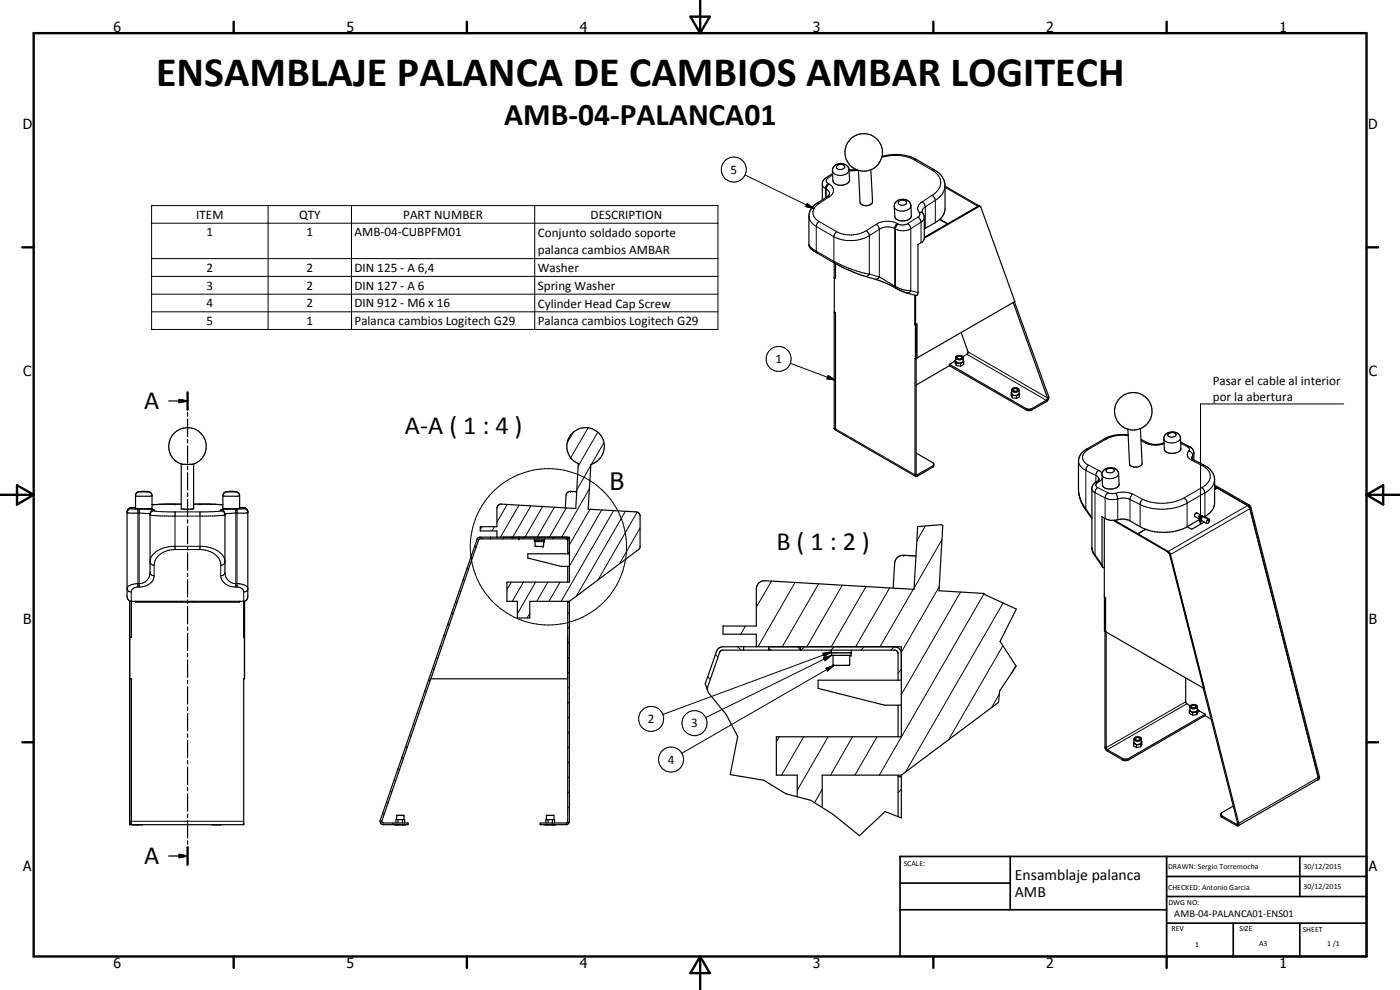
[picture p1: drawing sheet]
<svg xmlns="http://www.w3.org/2000/svg" width="420mm" height="297mm" viewBox="0 0 420 297" stroke-linecap="round" stroke-linejoin="round" font-family="sans-serif">
<g fill="none" stroke="#000" stroke-width=".35">
<path d="M249 58.1l-.6 .8-3.2 2.1a5.1 5.1 0 0 0-2.4 3.5v9.1l.4 .9 .8 .7 6.5 3.8 3.7 1.8 3.9 1.6 6.3 2 5.9 2.8 4.5 1.4M249.8 52.1l-2.3 1.5-.7 1v5.4M250.3 49.8a2.65 2.65 0 0 1 4.5 1.2l.2 3.1a2.97 2.97 0 0 1-5 .3l-.2-3.4zM257 50.9h-2.2M261.4 50.9l.5 9.6a2.1 2.1 0 0 1-1.9 1.2 2.1 2.1 0 0 1-1.9-1l-.5-9.6M264.7 46.9a14.2 14.2 0 0 1 10.4 1l5.3 3.1a5.8 5.8 0 0 1 3.2 4.4v7.7l-.6 1.6-1 1.1M283.6 55.9l10.4 6M250.3 78.9v49.6l.2 .4 .4 .3M250.7 79.1v4.5l-.3-.2M269.1 60.4l1.1-.5h1.7a2.03 2.03 0 0 1 1.5 1.8l.1 2.9a2.33 2.33 0 0 1-3 1.7 1.97 1.97 0 0 1-1.9-1.4l-.2-3.2zM276.7 63.5l.7 1.6v6.4l-.7 1.1-1.2 .8v14.4l-.3 .8h-.4M282 65.8l-4.6 2.9"/>
<path d="M293.5 61.9l-9.1 5.3-2.4-1.4M293.5 61.9l-16.1 9.3M294 61.9l.3 .2 10.3 28.4-29.4 16.9M294 61.9h-.5M294.1 61.9l-16.7 9.6M250.3 93.6h.1M250.4 93.6l.3 .2v35l.2 .4M274.6 88.6l.1 8.9M274.7 97.5h.1M274.8 97.5l.4-.3v10.2M274.8 88.6l-.1 19.1M288.4 99.8l2.1 5.8-.3 .7-1.2 .7"/>
<path d="M304.1 90.7l10.3 28.8-.3 .5-4.6 2.7h-1.4l-23.2-13.4M304.4 90.6l10.3 28.4v.6l-.5 .8-4.7 2.7h-1.4l-23.2-13.4M53.8 119.8l2.5 .5-2.5 .5zM56.3 117.7v5.2M274.7 107.7l-.1-.1v35l.3 .4 5.3-3.1-.1-1-5.2-3M274.9 107.5v34.7l.2 .3M275.1 107.4l-.4 .3M275.1 107.4h.1M284.9 109.3v.4M284.9 109.7l-10 5.8M286.7 108.3l-1.8 1M286.7 108.1l.4 .7 .5 .2"/>
<path d="M286.7 108.1v.9l.3 .6M286.8 107.3v1.1l.2 .4M286.8 108.1h-.1M286.9 107l.6-.3h1a.62 .62 0 0 1 .5 .9 1.38 1.38 0 0 1-2.2-.3zM287 108.8l.6 .2M287 108.8v.8M287 109.6l1.3 .3M287.2 107.1a.81 .81 0 0 1 .8-.3 .81 .81 0 0 1 .7 .6 .81 .81 0 0 1-.9 .3 .81 .81 0 0 1-.6-.6zM287.6 109l.7 .1M288.3 109.1v.8M288.7 108.8l-1.1 .2M288.7 108.8l-.4 .3"/>
<path d="M289.1 107.3v1l-.4 .5M289.1 108.2l.1 .3M289.2 108.5l-.5 .3M289.2 108.5v.8l-.9 .6M303.5 117.8l.2 .5 .7 .4M303.5 117.8v.9l.3 .7M303.6 117.8h-.1M303.8 118.5l.6 .2M303.8 118.5v.9M303.8 119.4l1.3 .1M304.1 116.7a.85 .85 0 0 1 1.4 .4 .8 .8 0 0 1-.8 .3 .8 .8 0 0 1-.7-.6zM304.4 118.7h.7"/>
<path d="M305.1 118.7v.8M305.5 118.5l.3-.3v-1.2a1.3 1.3 0 0 0-2.2 0v1.1l.2 .4M305.5 118.5l-1.1 .2M305.5 118.5l-.4 .2M305.8 117.1a1.4 1.4 0 0 1-2.2 0M305.8 117.9l.2 .3M306 118.2l-.5 .3M306 118.2v.8l-.9 .5M50.6 120.3h5.7M54.4 139.2v13.5M54.4 139.2h3.7M54.4 139.2a5.6 5.6 0 0 1-2.7-8.6 5.6 5.6 0 0 1 9.1 0 5.6 5.6 0 0 1-2.7 8.6"/>
<path d="M56.3 123.8v1.1M56.3 125.7v5.3M56.3 131.9v1M56.3 133.8v5.2M56.3 139.9v1M58.1 139.2v13.5h-3.7M250.9 129.2l23.9 13.7M280.2 139.4l-.3 .4-4.7 2.7M338.6 130.5a11.2 11.2 0 0 0-7.2 1.2l-6.2 3.7-1.1 1.3-.4 1.3v9.3l.2 1.5 1.2 3 2.6 3.8M342.3 128.6l.5 10.5-.3 .5-1.2 .5h-1.3l-.7-.4-.3-.5-.5-10.4M342.4 131.8l2.3 1.2 1.1 .3h1.7l1.8-.4M349.7 130.4l.5-.4a3.3 3.3 0 0 1 3.3 .1l.7 1 .2 3.4a2.02 2.02 0 0 1-2.2 1.5 2.37 2.37 0 0 1-2.7-1.2l-.2-3.4z"/>
<path d="M354.3 132.6l3.6 2.1 .4 .9v2.4M357.6 137.5l.5 .4 3.2 1.6a5.4 5.4 0 0 1 3.2 4.1v7.3a5 5 0 0 1-2.9 4.1M40.7 152.3h-.9a1.47 1.47 0 0 0-1.7 1.3v25.3a1.55 1.55 0 0 0 .8 1.4M40.9 148l.5-.4 1-.2 2.1 .1 .9 .5 .2 .5v4h-4.9v-4zM44.9 147.6h.1M45 154.2v17.5M54.4 151.3l-8.8 .1M54.4 152.7h.1M56.3 141.8v5.2M56.3 147.9v1.1M56.3 149.9v5.2M56.3 156v1"/>
<path d="M56.3 157.9v5.2M58.1 151.3l8.8 .1M67.3 147.9l.8-.4 2-.1 1 .2 .6 .5 .2 .7v3.7h-5v-3.7zM67.5 154.2v17.5M71.9 152.5h.1M71.9 152.3l1.9 .2 .6 .9v25.8l-.2 .5-.8 .7M73.6 152.4h.1M173 147.6l-.2-.1a3.3 3.3 0 0 0-2.7 .5l-.2 .6-.2 3.8M275.1 142.5h.1M329.8 143.9l-.7 .7a2.45 2.45 0 0 0-1.4 1.7v18.2l.4 1.6 2.8 4M329.8 143.9h.1M331.2 141.1a2.87 2.87 0 0 1 4.5 .8l.2 3.4a2.95 2.95 0 0 1-4 1.3l-.6-.3-.4-.8-.2-3.4z"/>
<path d="M331.4 155.4v23.7l.4 .2v10.2M334.1 156.1l16.5 9.6 .3 .4 10.3 40.4M334.4 156.1l16.2 9.4M343.8 158.8l-2.4 1.4 9.2 5.3M356.3 158a15.5 15.5 0 0 1-14.1 0l-3.1-1.7a5.8 5.8 0 0 0-4.4-.2 5.5 5.5 0 0 1-4-1.1l.2 15.1M360.1 155.8l-3.8 2.2M361.4 156.6l-3.7 2.2-1.4-.8M361.6 155l1.3 .7-.2 .2M361.6 155l-.3 .1M362.7 156a.72 .72 0 0 0-.5 1M362.7 156h.1a.7 .7 0 0 1-.6 1M362.8 156l-3.6-2.1a.75 .75 0 0 0-.6 1.1l3.6 2.1"/>
<path d="M364.5 146.9l.8-.5-.8-.4 9.9 5.7 .7 .7 20.5 80.9v.5l-.2 .2M364.5 145.5l10.3 6 .6 .7 20.6 81-.2 .6-.4 .2M56.3 164v1M56.3 165.9v5.2M56.3 172v1.1M56.3 173.9v5.3M147.2 161.2v.5M149.1 161.2v-1.9h-5v-1.3h5v-5.5l.2-.7 .6-.5 22.9 1.3 .8-13.5a5.6 5.6 0 0 1-2.1-8.8 5.6 5.6 0 0 1 9 .6 5.6 5.6 0 0 1-3.2 8.5l-.8 13.4 15 1 .6 .8v9.5l-.3 .7-20.9 15.6M150.9 161.2v.5M155.7 161.2v.5M160.3 161.7v.4h3.1v-.4M160.4 162.1v.4h3v-.4"/>
<path d="M160.6 163.8v.1M160.6 162.5v1.3M160.6 163.9h2.5M163.1 163.8v.1M163.1 162.5v1.3M169.9 161.2l.7 .3 .3 .7M170.4 166.2v-4l-.5-.5-26.1 .1-29.2 84.6 .5 .5h7.4v.5h-7.4a1.01 1.01 0 0 1-1-1.3l29.2-84.6 .8-.3h26.8v13.5h-18.8v5.7h3.2v5h3.7v-5h11.9M170.4 169.9v4.8M170.9 166.2h-12.5v1.2l9.9 2.5h2.6M274.9 166.8h-1.8a4.1 4.1 0 0 0-3.9 .6l-.6 1.2-.6 7.8M330.9 170.1l.5 .2M331.5 179.1v10.2l.3 .2"/>
<path d="M350.6 165.5l.6 .9M351.2 166.4l10.2 40-.2 .1M351.2 166.4l20.6 80.6-.3 .8M38.9 180.3v67.1h34.2v-43.7h.3v-23.3M38.9 180.3l.5 .1M38.9 191.2v12.5M39.4 180.4v10.7h-.5M39.4 180.4h33.7M40.7 180.4v.3h31.2v-.3M54.4 180.4v.3M56.3 180v1.1M56.3 181.9v5.3"/>
<path d="M56.3 188v1.1M56.3 190v5.2M56.3 196.1v1M56.3 198v5.2M58.1 180.4v.3M73.1 180.4v10.8l.3-.1M73.4 180.4h-.3M170.4 191.1l-.1 12.6h-41M170.4 180.7h.5M170.4 180.4v66l-.5 .5h-7.8v.5h7.8l.6-.2 .4-.8v-66M223.2 194.1v1M227 194.1v-3.8h-10v-2.5h10v-11.1a2.47 2.47 0 0 1 2.6-2.5l44.7 2.6 1.1-18.8 7-.6 .5 .2-1.1 19.6 13.5 .9v.2l9.7 4.5-4.9 9.6 4.9 7.5-5 7.4-.3 3.4-29.2 21.9"/>
<path d="M230.7 194.1v1M240.2 194.1v1M249.5 195.1v.8h6v-.8M249.5 195.9v.7h5.9v-.7M250 196.6v2.9l.2 .1h4.6l.2-.2v-2.8M268.5 194.1a2 2 0 0 1 2 2M331.6 189.4v34.9l.7 1 4.6 2.7 .7 .2 .9-.1 23.2-13.4M331.8 189.5l29.4 17M332 189.6v34.7l.3 .7 4.8 2.7h1.4l23.2-13.4M38.9 203.7h.5v43.7M56.3 204.1v1M56.3 206v5.2"/>
<path d="M56.3 212.1v1.1M56.3 214v5.3M212.2 206.7l-.5-1.5 3.3-9.8 .5-.8 1.1-.5h53.9v27h-37.5v11.5h6.3v6.5M212.2 206.7l.4 1.2 5.4 6.5 3.4 6.6-2.3 11.4 10.1 1.7 6.6 4.1 3.5 .9M269.5 204.1v-8l-.4-.8-.4-.2h-52l-.7 .6-3.8 11M269.5 211.6v9.5M270.5 204.1h-25v2.4l20 5.1h5M355.8 203.4v7.2l.4 .6 1 .6M356.9 213.2v.8l1 .6M356.9 213.2l.6 .3M357.1 213l-.2 .2M357.5 213.5l.4 .3"/>
<path d="M357.6 211.8a.8 .8 0 0 1 1.3 .4 .8 .8 0 0 1-.8 .3 .8 .8 0 0 1-.6-.6zM357.9 213.8v.8M359.1 214.4l-1.2 .2M359.1 213.6l-1.2 .2M359.1 213.6v.8M359.4 212a1.32 1.32 0 0 0-2.3 0v1.1l.4 .4M359.4 212a1.31 1.31 0 0 1-2.3 .1M359.4 212v1.1l-.3 .5M359.4 212.8l.1 .1M359.5 213.1l.4 .2M359.5 212.9v.8l-.4 .7M359.5 212.9a1.38 1.38 0 0 1-2 .6"/>
<path d="M359.9 213.3l1.8 1M361.1 206.4l10.3 40.9-5-2.8M361.7 214.3v.5M361.7 214.8l1.8 1M56.3 220.2v1M56.3 222.1v5.2M56.3 228.2v1M56.3 230.1v5.3M56.3 236.2v1.1M56.3 238.2v5.2M239.3 239.1l4 1 3.4 2.2M269.5 232.6v12.4"/>
<path d="M269.5 233h1M270.5 232.6h-23.8v9.7M270.5 232.6v12.8l-4.9-1.9-7.7 7.2-7.8-6.3-3.4-2.1M340.2 222.9v.9l.9 .5M340.2 222.9l.4 .3M340.3 221.8a1.4 1.4 0 0 0 2.2 .1M340.3 222.7l-.1 .2M340.6 223.2l-.3-.3v-1.2a1.4 1.4 0 0 1 2.2-.2v1.3l-.2 .5M340.6 223.2l1.1 .2M340.6 223.2l.5 .3M340.7 221.6a.78 .78 0 0 1 .8-.3 .78 .78 0 0 1 .6 .6 .85 .85 0 0 1-1.4-.3zM341.1 223.5v.8"/>
<path d="M341.7 223.4l-.6 .1M342.3 224.1l-1.2 .2M342.3 223.3l-.6 .1M342.3 223.3v.8M342.5 222.5h.2M342.7 222.5v.9l-.4 .7M342.7 222.5l-.3 .6-.7 .3M395.4 234l-23.9 13.8M40 247.4h2.5M41.3 247.4v.1M50.6 256.8h5.7M53.8 256.3l2.5 .5-2.5 .5z"/>
<path d="M56.3 244.3v1M56.3 246.2v5.2M56.3 252.3v1.1M56.3 254.2v5.3M63.7 247.4h2.6M65 247.4v.1M118.6 247.4l-.1 .1 3.1-.1M118.8 246.9v-1h2.6v1M119 245.9v-1.3h2.2v1.3M119.4 247.4l-.1 .1M119.5 245.9v1M120.8 245.9v1"/>
<path d="M120.9 247.4v.1M163.6 247.4l-.1 .1h3.2l-.1-.1M163.8 246.9v-1h2.6v1M164 245.9v-1.3h2.3v1.3M164.4 247.4l-.1 .1M164.5 245.9v1M165.8 245.9v1M165.9 247.4v.1M370.1 241.9l-3.5 2-.2 1 .4 .3 4.7 2.6"/>
<circle cx="259.2" cy="45.7" r="5.6"/>
<circle cx="340.1" cy="123.4" r="5.6"/>
</g>
<g fill="#000">
<circle cx="250.4" cy="83.4" r=".18"/>
<circle cx="274.6" cy="97.3" r=".18"/>
<circle cx="40.7" cy="152.5" r=".18"/>
<circle cx="45.6" cy="152.5" r=".18"/>
<circle cx="171.2" cy="147.4" r=".18"/>
<circle cx="329.8" cy="143.9" r=".18"/>
<circle cx="155.7" cy="161.7" r=".18"/>
<circle cx="163" cy="164" r=".18"/>
<circle cx="163.4" cy="162.5" r=".18"/>
<circle cx="271.2" cy="166.6" r=".18"/>
<circle cx="249.5" cy="195.9" r=".18"/>
<circle cx="255.4" cy="196.6" r=".18"/>
<circle cx="255.5" cy="195.9" r=".18"/>
<circle cx="359.9" cy="213.3" r=".18"/>
<circle cx="119" cy="244.6" r=".18"/>
<circle cx="121.2" cy="244.6" r=".18"/>
</g>
<g fill="none" stroke="#000" stroke-width=".3">
<path d="M223.6 52.5l20.7 10.1M246.8 55.2a2.99 2.99 0 0 0 1.7 1.9l.5 1M247.9 53.3h.7M248.2 59.1h.6M248.6 53.3a.92 .92 0 0 0-.6 .9 .92 .92 0 0 0 .6 .9M248.6 55.1l-.6 .5-.3 .7v3.1M248.6 55.1l.2 .1M248.8 59.1l-3 1.9M248.8 55.2l-.4 .3-.4 1v2.7M248.8 55.2a2.08 2.08 0 0 1 1.3 2 2.08 2.08 0 0 1-1.3 1.9M249.9 52.5l-1.3 .8M251.3 49.7a1.54 1.54 0 0 1 2.2 .3 1.44 1.44 0 0 1-2.5 .3z"/>
<path d="M254.8 51a2.79 2.79 0 0 1-4.3 1.2l-.5-.5-.2-.5M257.4 51.1l-2.6 .1M264.6 47.2a12.7 12.7 0 0 1 9.8 .8M274.4 48l5.3 3.1M275.1 47.9l-.7 .1M279.7 58.6l.5 .5 .5 1M279.7 51.1a4 4 0 0 1 2.6 3.7 4 4 0 0 1-2.6 3.8M279.7 58.6l-2.9 2M280.4 51l-.7 .1M283.6 56.2a5.5 5.5 0 0 1-2.9 3.9M283.6 56.2l10.1 5.8M283.6 55.8v.4"/>
<path d="M45.5 61.7h170v37.1h-170zM45.5 67h170M45.5 77.6h170M80.5 61.7v37.1M105.5 61.7v37.1M160.5 61.7v37.1M242.3 61.1l2 1.5-2.5-.6zM242.8 73.4l.4 .6 1.8 1.4M242.8 64.8a3.8 3.8 0 0 0 2.2 3.1M245 75.4l.2 .5M245 75.4l5.3 3M245 67.9l5.3 3.1"/>
<path d="M245 67.9v7.5M245.2 61h.6M245.8 66.5l-.5 .5-.3 .9M245.8 61a2.91 2.91 0 0 0-1.8 2.8 2.91 2.91 0 0 0 1.8 2.7M245.8 66.5l5.3 3M250.3 78.4l.2 .6M250.3 78.4a34.2 34.2 0 0 0 10.6 3.8M250.3 71v7.4M251.1 69.5l-.6 .8-.2 .7M260 69.2l.6 .6 .3 .7v11.7M260 69.2a9.3 9.3 0 0 1-8.9 .3M263 67.3l.5 .4 .4 1.1"/>
<path d="M263 67.3l-3 1.9M263.9 68.8a15.7 15.7 0 0 1-6.4 3.2 10.7 10.7 0 0 1-7.2-1M263.9 68.8v14.3M269.3 67.1l-.8 1.2v17.7l.3 .4M269.3 67.1l.3 .1M269.3 67.1a6.7 6.7 0 0 0-6.3 .2M269.6 67.2l-.8 1.3v17.6l.2 .4M269.7 60.5a1.41 1.41 0 0 1 2.4 .4 1.42 1.42 0 0 1-2.5-.1zM272.4 67.1l.7 .7 .2 .7v18.7M272.4 67.1l-1.4 .4-1.4-.3M273.4 61.7a2.83 2.83 0 0 1-4.3 1.2l-.6-.5-.1-.5M275.5 65.2l.5 .4 .4 1"/>
<path d="M275.5 65.2l-3.1 1.9M275.9 63.8l.5-.1 .5 .2M275.9 63.8a.93 .93 0 0 1-.4 1.4M276.4 66.6l-3.1 2a5.2 5.2 0 0 1-5.5-.3 4.7 4.7 0 0 0-3.9 .5M276.4 66.6v6.2M276.8 60.6l.5 .4 .4 1.1M276.8 60.6a2.04 2.04 0 0 0-.9 3.2M277.4 65.2l-.3 .8-.7 .6M277.7 62.1l-.7 .6-.3 .8M277.7 62.1v6.4M280.7 60.1l-3 2M280.7 60.1v6.7"/>
<path d="M45.5 82.9h170M45.5 88.3h170M45.5 93.6h170M260.9 82.2l-.5 .6-.7 .1M260.9 82.2l3 .9M263.9 83.1l-.6 .6-.6 .1M263.9 83.1l1.6 .9a15.1 15.1 0 0 0 7.8 3.2M273.3 87.2l-.4 .6-.8 .1M273.3 87.2l2.2 .6M237.2 109l13.5 5M248.6 112.7l2.1 1.3-2.5-.3zM290.2 106.3l23.8 13.8v.4"/>
<path d="M290.5 105.6l23.9 13.8 .3-.4M172 129.8l-1.7 3M176.5 128.4l-5.2 9M177.3 139.7l-4.2 7.2M179.4 129.7l-5.9 10.2M181.2 132.9l-3.7 6.3M250.3 128.5l24.3 14 .3-.3 .4 .3v.4M279.9 139.8v.4M308 122.6v.4M309.7 122.6v.4M323.7 138.3a3.4 3.4 0 0 0 2.2 2.8M326.1 134.7l.6 .1"/>
<path d="M326.7 134.8a2.48 2.48 0 0 0-1.8 2.4 2.48 2.48 0 0 0 1.8 2.4M326.7 139.6a1.79 1.79 0 0 0-.8 1.5M326.7 139.6l3 1.5M331.4 131.7h.6M332 131.7l-5.3 3.1M338.6 130.7a10.6 10.6 0 0 0-6.6 1M342.4 132.2l1.5 .8M343.9 133a7.5 7.5 0 0 0 5.4 .1M344.5 132.9l-.6 .1M350.6 130.2a1.45 1.45 0 0 1 2.4 .4l-.4 .4-1 .2a.74 .74 0 0 1-.8-.2 .74 .74 0 0 1-.2-.8zM354.3 131.4a2.66 2.66 0 0 1-3.4 1.4 1.74 1.74 0 0 1-1.6-1.1M354.4 133l2 1.1"/>
<path d="M356.4 134.1a.76 .76 0 0 1 .4 1.2M356.8 135.3l.2 .1a1.46 1.46 0 0 1 1 1.3M356.8 135.3a1.7 1.7 0 0 0 .9 2.8M357 134l-.6 .1M357.7 138.1l2.9 1.5M358 136.7l-.4 .8M358 136.7v1.1M358.3 138l-.6 .1M358.3 135.9l-.3 .8M360.6 139.6a3.4 3.4 0 0 1 2.3 4.7l-.9 1.1-1.4 .9M361.3 139.5l-.7 .1M403.3 121.2h-43v36.1"/>
<path d="M39.4 152.6a1.06 1.06 0 0 0-1.1 1.3l6.7 .3M39.4 152.4a1.25 1.25 0 0 0-1.3 1.2M40.7 152.3h-1.3v.4l6.9 .3M40.7 148.8h.1M40.7 148.8h4.9M41.4 152.7v23.4M41.8 152.7v23.4M41.9 147.5h2.5h-2.5M41.9 147.5h.1M45 154.2h.1M45.6 148.8h.1M46.3 153h-.3a1.13 1.13 0 0 0-.9 1.6l5.5 .3h11.4l5.3-.3a.91 .91 0 0 0-.6-1.5l-.5-.1"/>
<path d="M46.3 153v.2M46.3 153.2v.1M46.3 153.2l-.9 .4-.4 .6M46.3 153.3l3.8 .3h12.3l3.8-.3M52.5 151.3h.1M52.5 153.6v11.3M54.4 151.3l-8.8 .1M58.1 151.3l8.8 .1M60 151.3h.1M60 153.6v11.3M66.2 153v.3M66.2 153.2l.9 .4 .4 .6"/>
<path d="M66.3 153h-.1M66.9 148.8h5M67.5 154.2h.1M68.1 147.5h2.5h-2.4M68.1 147.5h.1M70.8 152.7v23.4M71.2 152.7v23.4M71.9 152.3l1.2 .1M71.9 148.8h.1M73.1 152.4a1.19 1.19 0 0 1 1.2 1.5l-6.7 .3M73.1 152.4v.2M73.1 152.6l-6.8 .4"/>
<path d="M73.1 152.6l.9 .4 .4 .6M144.7 158l-.6 1M148.4 158l-.8 1.3M152.2 151.3l-3.1 5.4M155.8 151.6l-5.6 9.6M159.3 151.8l-5.4 9.4M162.8 152l-5.2 9.2M166.4 152.2l-5.2 9M170 152.4l-5.1 8.8M176.9 146.7l-8.3 14.5M177.1 152.8l-6.2 10.7M180.6 153l-9.7 16.8"/>
<path d="M184.1 153.2l-15.7 27.2M187.7 153.4l-14.7 25.4M191.2 153.7l-11.7 20.3M192.1 158.4l-6.2 10.8M277.7 157.8l-2.5 4.5M323.7 146.9a9.6 9.6 0 0 0 2.2 5.8M325.7 152.8v.1M325.9 152.7l-.2 .1M325.9 152.7l1.8 2.5M325.9 141.1l3.3 1.7 .4 .4 .2 .7M325.9 141.1v11.6M327.7 146.6l.1 .5 .5 .6 3.4 1.7"/>
<path d="M329.1 144.6h.6M329.5 146.3l-.5 .4-.4 .9v18.8M329.5 146.3l3 1.6M329.5 144.7a.81 .81 0 0 0-.6 .8 .81 .81 0 0 0 .6 .8M329.7 141.1l-.6 .7-.2 .7v2.2h.6M329.7 144.6l-.2 .1M329.7 141.1l1 .9M330.8 143.6l-1.1 1M331.7 149.4a4.9 4.9 0 0 0 3.7 .3M331.7 149.4v6.2M332.1 140.9a1.59 1.59 0 0 1 2.3 .2l-.6 .7-1.1 .1-.7-.4zM332.5 147.9l-.6 .6-.2 .9"/>
<path d="M332.5 147.9l1.1 .2 1.2-.1M334.8 148l.6 1.7M334.8 148a7.5 7.5 0 0 1 5.2 .3M335.4 149.7a5.1 5.1 0 0 1 3.7 .2M335.4 149.7v6.3M335.7 142.1a1.78 1.78 0 0 1-1.9 1.5l-1.8-.1-.8-.4-.5-.7M339.1 149.9v6.4M340 148.3l-.8 .9-.1 .7M340 148.3l3 1.5M343 149.8l-.8 1.1v7.1M355.4 149.4l.6 .6 .3 .7v7.3M355.4 149.4a14.4 14.4 0 0 1-12.4 .4"/>
<path d="M359.8 154.8h1l-.5 2.5zM360.6 146.3a1.9 1.9 0 0 1 1 1.6M360.6 146.3l-5.2 3.1M361.6 147.9l-5.3 3.1a16.3 16.3 0 0 1-13.6 .6l-3.6-1.7M361.6 147.9v7.1M364.5 143.9a4.8 4.8 0 0 1-2.9 4M374.8 151.5l-24.4 14.1M375.4 152.4l-24.3 14.1M41.8 176.1a2.02 2.02 0 0 0-2.4 1.3v3M46.3 169.6v3.5a4.3 4.3 0 0 1-4.5 3M46.3 172.8a1.1 1.1 0 0 1-1.3-1.1 3.6 3.6 0 0 1-4.4 3.5 2.07 2.07 0 0 0-2.4 1.6l.5 .7 .7 .1M46.3 169.6a1.29 1.29 0 0 1-1.3-.8 1.29 1.29 0 0 1 .2-1.4 7.6 7.6 0 0 1 6.7-3.5h8.8a7.3 7.3 0 0 1 6.7 3.9 1.22 1.22 0 0 1-1.2 1.8"/>
<path d="M52.5 164.9a5.7 5.7 0 0 0-6.2 4.7M52.5 164.9h7.5M60 164.9a5.7 5.7 0 0 1 6.2 4.3v3.6M66.2 172.8a3.7 3.7 0 0 0 4.1 3.3h.5M67.5 171.7a3.4 3.4 0 0 0 4 3.4 3.2 3.2 0 0 1 2.9 1.3l-.4 .9-.9 .3M67.5 172l-.5 .6-.8 .2M70.8 176.1a1.88 1.88 0 0 1 2.3 1.5M73.1 177.6v2.8M137.9 177.2l.3 .3M139 173.8l.4 .4M140.2 170.5l.3 .4M141.3 167.1l.4 .5"/>
<path d="M142.4 163.8l.5 .4M144.3 161.2l.5 .5M153.3 161.2l.5 .5M153.4 174.7l-1.3 2.2M157.1 174.7l-3.4 5.7M157.4 161.2l-.5 .5M160.7 174.7l-5.4 9.5M161.9 161.2l-.5 .5M164.4 174.7l-3.3 5.7M166.4 161.2l-.5 .5M168.1 174.7l-3.4 5.7M170.5 161.5l-.3 .3"/>
<path d="M170.9 165.7l-.5 .5M231.6 174.3l-4.6 7.9M238.6 174.8l-11.1 19.3M245.7 175.1l-10.9 19M252.8 175.6l-10.7 18.5M259.9 176l-10.4 18.1M267 176.4l-10.2 17.7M274.1 176.8l-10 17.3M281.9 176l-11.4 19.7M282.7 161.9l-8.3 14.5M288.3 177.6l-17.8 30.8M295.3 178.2l-31.4 54.4"/>
<path d="M327.7 164.2l.2 1 .7 1.2M328.6 166.4l-.1 .2M328.6 166.4l2.1 3.1M131 197.2l.3 .4M132.1 193.8l.4 .5M133.3 190.5l.4 .4M134.4 187.2l.4 .4M135.6 183.9l.4 .3M136.7 180.5l.4 .4M159 184.1l-.8 1.3M170.9 197.1l-.5 .5M170.9 192.6l-.5 .5"/>
<path d="M170.9 188.1l-.5 .5M170.9 183.6l-.5 .5M214.7 196.4l.8 .7M221.4 194.1l1 1M223.7 187.8l-1.4 2.5M230.7 194.4l.6 .7M239.3 194.1l.9 .8M241.4 194.1l-1 1M247 196l2.5-.4-2.2 1.4zM247.1 197.3l2.4-.7-1.9 1.6zM249.5 196.7l-37.7 18.6M249.5 195.6l-50.6 18.8"/>
<path d="M249.5 195.6l-2.5 .4 .2 .7M249.5 195.6l-.4 .3M249.5 196.7l-1.9 1.5-.5-.9 .4-.1M250.3 199.6l-45.7 26.4M250.4 194.1l-1 1M259.4 194.1l-1 1M268.4 194.1l-1 1M301 193.8l-16.3 28.2M301.1 180.9l-29.3 50.7M304.9 199.7l-1.5 2.5M124.1 217.3l.3 .3M125.2 213.9l.4 .4"/>
<path d="M126.4 210.6l.4 .3M127.5 207.2l.4 .4M128.7 203.9l.4 .4M129.8 200.5l.4 .5M170.9 219.5l-.5 .5M170.9 215.1l-.5 .5M170.9 210.6l-.5 .5M170.9 206.1l-.5 .4M170.9 201.6l-.5 .5M212.4 203.1l.8 .7M247.9 200.5l2.4-.9-1.9 1.7zM270.5 200.9l-1 1"/>
<path d="M299.9 208.2l-2.3 4.1M355.8 210.6l-23.8 13.7-.4-.2M356.2 211.2l-23.9 13.8v.3M117.2 237.3l.3 .4M118.3 233.9l.4 .5M119.5 230.6l.3 .4M120.6 227.2l.4 .5M121.7 223.9l.5 .4M122.9 220.6l.4 .4M170.9 237.5l-.5 .5M170.9 233l-.5 .5M170.9 228.5l-.5 .5"/>
<path d="M170.9 224l-.5 .5M233.9 221.1l-.9 1.5M241.2 221.1l-6.6 11.5M246.7 236.9l-2.2 3.9M248.5 221.1l-9.2 16.1M255.9 221.1l-6.7 11.5M263.2 221.1l-6.6 11.5M270.5 236.9l-1 .9M336.9 227.6v.4M338.7 227.6v.4M396 233l-24.2 14h-.4M38.9 246.4h34.2"/>
<path d="M114.9 244l.4 .3M116 240.6l.4 .4M117.8 246.9l.5 .5M122.3 246.9l.2 .2M165.9 246.9l-.5 .5M170.8 246.5l-.8 .9M170.9 242l-.5 .5M366.8 244.8v.4M371.4 247.1l-.3 .2v.4"/>
<circle cx="220.2" cy="50.9" r="3.7"/>
<circle cx="233.7" cy="107.7" r="3.7"/>
<circle cx="164.6" cy="164.1" r="23.5"/>
<circle cx="195.4" cy="215.7" r="3.8"/>
<circle cx="208.4" cy="217" r="3.7"/>
<circle cx="201.4" cy="227.9" r="3.8"/>
</g>
<g fill="none" stroke="#000" stroke-width=".71">
<path d="M10.1 9.9h400v277.1h-400zM70.1 6.5v3.4M140.1 6.5v3.4M207.2 5h5.8l-2.9 4.9zM210.1 0v9.9M280.1 6.5v3.4M350.1 6.5v3.4M6.7 74.2h3.4M410.1 74.2h3.5M56.3 117.7v5.2M.1 148.5h10M5.1 145.6l5 2.9-5 2.9z"/>
<path d="M410.1 148.5h10M410.1 148.5l5-2.9v5.8zM6.7 222.7h3.4M410.1 222.7h3.5M56.3 254.2v5.3M70.1 287v3.4M140.1 287v3.4M210.1 287v10M210.1 287l2.9 5h-5.8zM280.1 287v3.4M350.1 287v3.4"/>
</g>
<path d="M270.1 257h140v30h-140zM303.2 257v16M350.1 257v30M390.1 257v12M270.1 265h33.1M270.1 273h80M350.1 277h60M350.1 269h60M350.1 263h60M370.1 277v10M390.1 277v10" fill="none" stroke="#000" stroke-width=".51"/>
<path d="M242.3 61.1l2 1.5-2.5-.6zM248.6 112.7l2.1 1.3-2.5-.3zM53.8 119.8l2.5 .5-2.5 .5zM359.8 154.8h1l-.5 2.5zM247 196l2.5-.4-2.2 1.4zM247.1 197.3l2.4-.7-1.9 1.6zM247.9 200.5l2.4-.9-1.9 1.7zM53.8 256.3l2.5 .5-2.5 .5z" fill="#000"/>
<text font-size="12.6" x="46.9" y="25.7">ENSAMBLAJE PALANCA DE CAMBIOS AMBAR LOGITECH</text>
<text font-size="9.4" x="151.3" y="37.5">AMB-04-PALANCA01</text>
<g font-size="7.9">
<text x="43.3" y="122.9">A</text>
<text x="121.5" y="130.1">A-A ( 1 : 4 )</text>
<text x="233" y="165.1">B ( 1 : 2 )</text>
<text x="43.3" y="259.3">A</text>
</g>
<text font-size="7.2" x="183" y="147">B</text>
<g font-size="4.7">
<text x="304.6" y="263.9">Ensamblaje palanca</text>
<text x="304.6" y="269.3">AMB</text>
</g>
<g font-size="4.2">
<text x="34" y="9.6">6</text>
<text x="104" y="9.6">5</text>
<text x="174" y="9.6">4</text>
<text x="244" y="9.6">3</text>
<text x="314" y="9.6">2</text>
<text x="384" y="9.6">1</text>
<text x="6.8" y="38.7">D</text>
<text x="410.6" y="38.7">D</text>
<text x="7" y="112.9">C</text>
<text x="410.8" y="112.9">C</text>
<text x="7" y="187.1">B</text>
<text x="410.8" y="187.1">B</text>
<text x="7" y="261.4">A</text>
<text x="410.8" y="261.4">A</text>
<text x="34" y="290.4">6</text>
<text x="104" y="290.4">5</text>
<text x="174" y="290.4">4</text>
<text x="244" y="290.4">3</text>
<text x="314" y="290.4">2</text>
<text x="384" y="290.4">1</text>
</g>
<g font-size="3.9">
<text x="219.2" y="52.2">5</text>
<text x="58.9" y="65.6">ITEM</text>
<text x="89.8" y="65.6">QTY</text>
<text x="121" y="65.6">PART NUMBER</text>
<text x="177.2" y="65.6">DESCRIPTION</text>
<text x="62" y="70.9">1</text>
<text x="92" y="70.9">1</text>
<text x="106.4" y="71">AMB-04-CUBPFM01</text>
<text x="161.4" y="71">Conjunto soldado soporte</text>
<text x="161.4" y="76.3">palanca cambios AMBAR</text>
<text x="62" y="81.6">2</text>
<text x="92" y="81.6">2</text>
<text x="106.4" y="81.6">DIN 125 - A 6,4</text>
<text x="161.4" y="81.6">Washer</text>
<text x="62" y="86.9">3</text>
<text x="92" y="86.9">2</text>
<text x="106.4" y="86.9">DIN 127 - A 6</text>
<text x="161.4" y="87">Spring Washer</text>
<text x="62" y="92.2">4</text>
<text x="92" y="92.2">2</text>
<text x="106.4" y="92.2">DIN 912 - M6 x 16</text>
<text x="161.4" y="92.3">Cylinder Head Cap Screw</text>
<text x="62" y="97.5">5</text>
<text x="92" y="97.5">1</text>
<text x="106.4" y="97.6">Palanca cambios Logitech G29</text>
<text x="161.4" y="97.6">Palanca cambios Logitech G29</text>
<text x="232.7" y="109">1</text>
<text x="364" y="115.7">Pasar el cable al interior</text>
<text x="364" y="120.2">por la abertura</text>
<text x="194.4" y="217">2</text>
<text x="207.5" y="218.2">3</text>
<text x="200.4" y="229.2">4</text>
</g>
<text font-size="3.1" x="352.4" y="275.2">AMB-04-PALANCA01-ENS01</text>
<g font-size="2.4">
<text x="271.2" y="259.7">SCALE:</text>
<text x="350.6" y="260.8">DRAWN: Sergio Torremocha</text>
<text x="391.2" y="260.6">30/12/2015</text>
<text x="350.6" y="267">CHECKED: Antonio Garcia</text>
<text x="391.2" y="266.7">30/12/2015</text>
<text x="350.6" y="271.4">DWG NO:</text>
<text x="351.6" y="279.3">REV</text>
<text x="372" y="279.4">SIZE</text>
<text x="391" y="279.6">SHEET</text>
<text x="358.7" y="284.1">1</text>
<text x="377.9" y="283.8">A3</text>
<text x="398.3" y="283.8">1 /1</text>
</g>
</svg>
